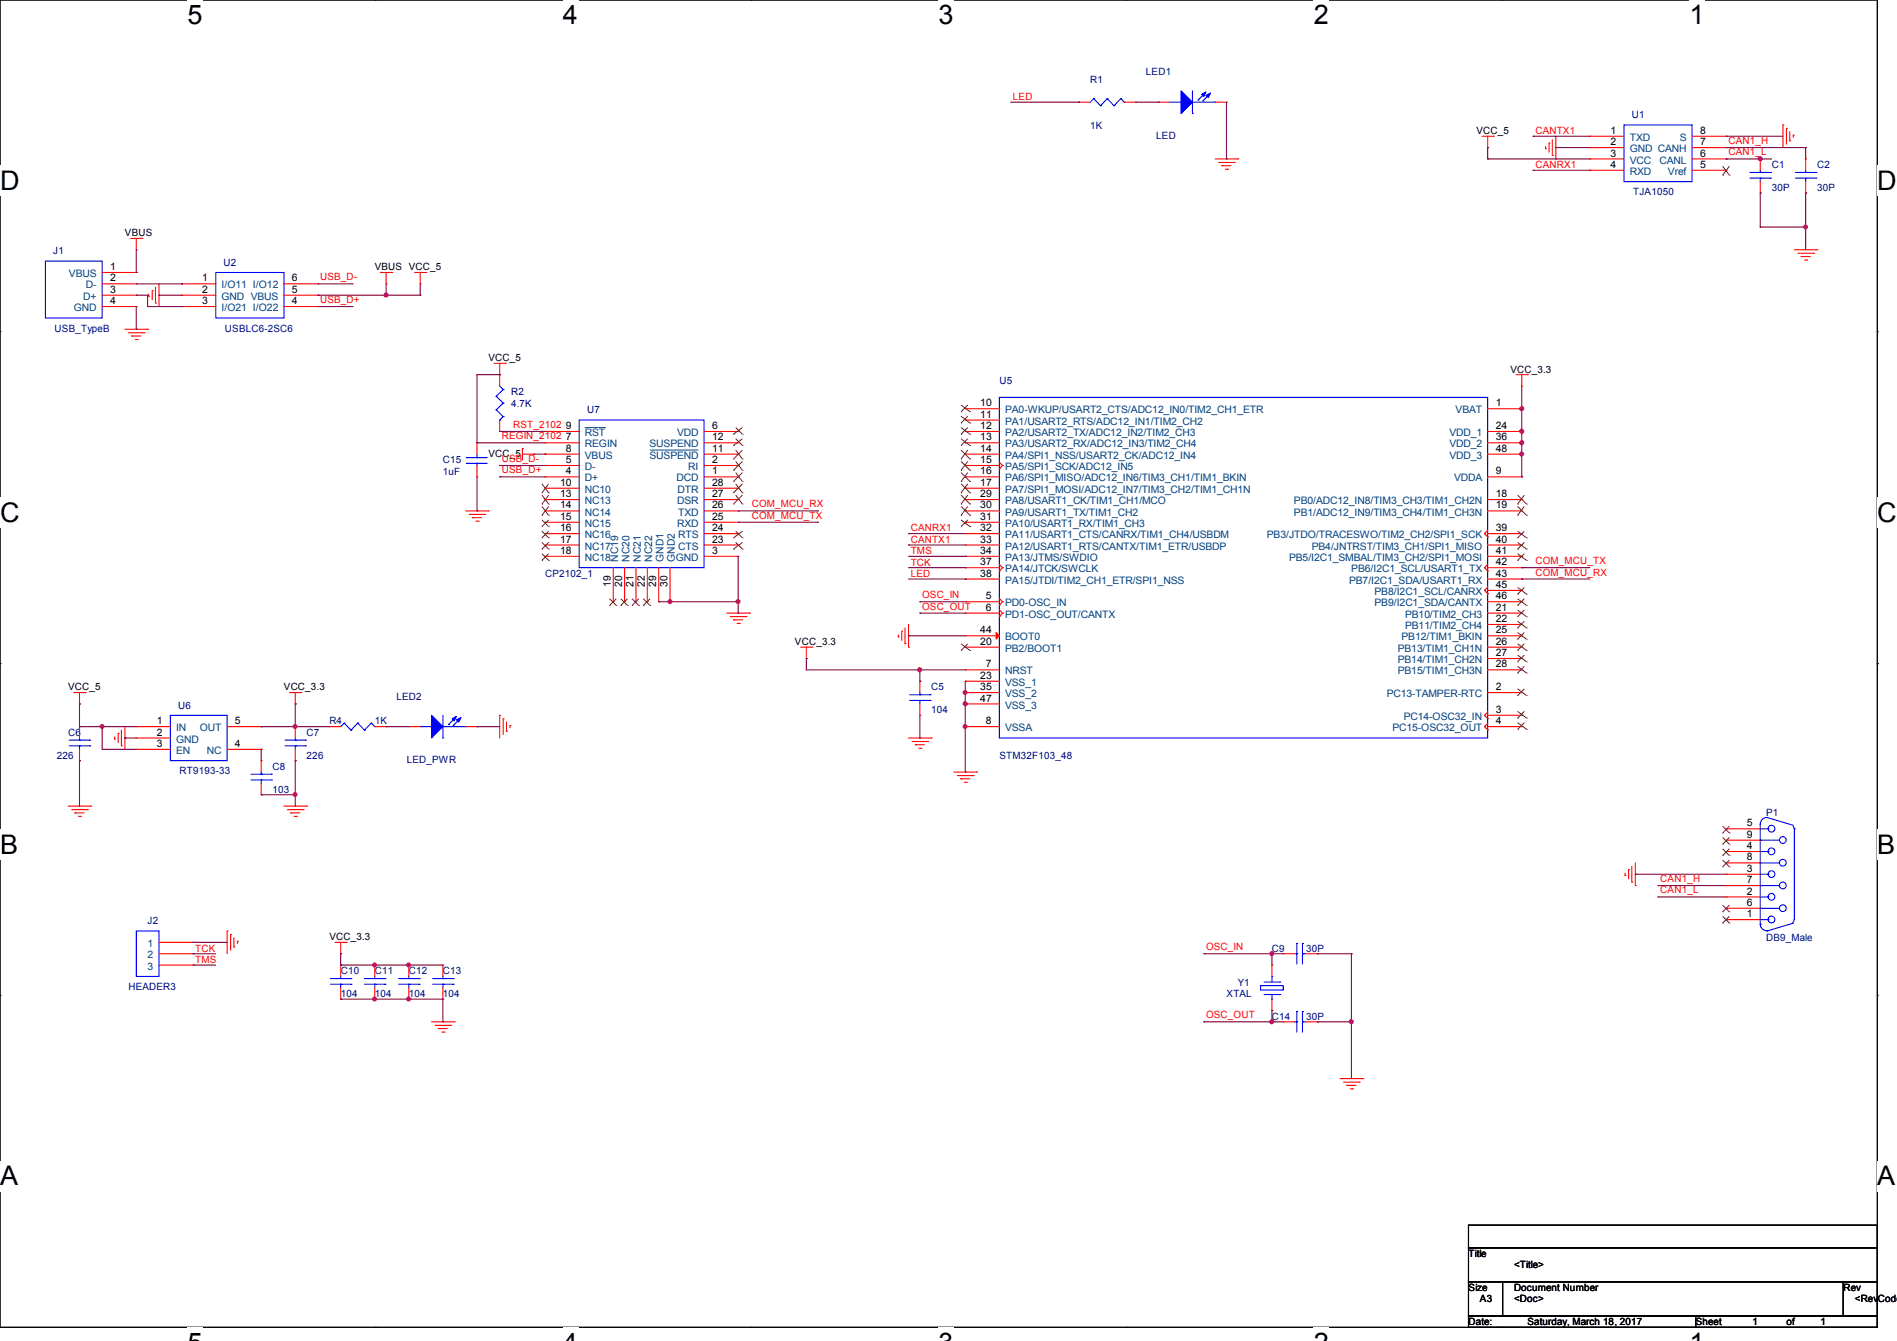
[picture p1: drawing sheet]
<svg xmlns="http://www.w3.org/2000/svg" width="297mm" height="210mm" viewBox="0 0 297 210" stroke-linecap="round" stroke-linejoin="round" font-family="sans-serif">
<path d="M0 0h293.9v207.9h-293.9z" fill="none" stroke="#000" stroke-width=".17"/>
<g fill="#fff">
<path d="M29.4 0h2.3v4.7h-2.3z"/>
<path d="M29.4 207.9h2.3v2.1h-2.3z"/>
</g>
<path d="M58.8 0h.1M58.8 207.9h.1" fill="none" stroke="#000" stroke-width=".17"/>
<g fill="#fff">
<path d="M88.1 0h2.4v4.7h-2.4z"/>
<path d="M88.1 207.9h2.4v2.1h-2.4z"/>
</g>
<path d="M117.6 0h.1M117.6 207.9h.1" fill="none" stroke="#000" stroke-width=".17"/>
<g fill="#fff">
<path d="M146.9 0h2.4v4.7h-2.4z"/>
<path d="M146.9 207.9h2.4v2.1h-2.4z"/>
</g>
<path d="M176.3 0h.1M176.3 207.9h.1" fill="none" stroke="#000" stroke-width=".17"/>
<g fill="#fff">
<path d="M205.7 0h2.4v4.7h-2.4z"/>
<path d="M205.7 207.9h2.4v2.1h-2.4z"/>
</g>
<path d="M235.1 0h.1M235.1 207.9h.1" fill="none" stroke="#000" stroke-width=".17"/>
<g fill="#fff">
<path d="M264.5 0h2.4v4.7h-2.4z"/>
<path d="M264.5 207.9h2.4v2.1h-2.4z"/>
<path d="M0 26h3v4.7h-3z"/>
<path d="M293.9 26h3.1v4.7h-3.1z"/>
<path d="M0 77.9h3v4.7h-3z"/>
<path d="M293.9 77.9h3.1v4.7h-3.1z"/>
</g>
<path d="M0 51.9h.1M293.9 51.9h.1" fill="none" stroke="#000" stroke-width=".17"/>
<g fill="#fff">
<path d="M0 129.9h2.8v4.7h-2.8z"/>
<path d="M293.9 129.9h2.9v4.7h-2.9z"/>
</g>
<path d="M0 103.9h.1M293.9 103.9h.1" fill="none" stroke="#000" stroke-width=".17"/>
<g fill="#fff">
<path d="M-.1 181.8h2.9v4.8h-2.9z"/>
<path d="M293.8 181.8h3v4.8h-3z"/>
</g>
<path d="M0 155.9h.1M293.9 155.9h.1M229.9 191.9h64v3.5h-64zM229.9 195.4h64v5.3h-64zM229.9 200.7h5.3v5.4h-5.3zM229.9 206.1h35.6v1.8h-35.6zM235.2 200.7h53.4v5.4h-53.4zM265.5 206.1h28.4v1.8h-28.4zM288.6 200.7h5.3v5.4h-5.3z" fill="none" stroke="#000" stroke-width=".17"/>
<g fill="none" stroke="#f00" stroke-width=".17">
<path d="M168.9 16h.1M168.9 16h1.8M176 16h1.8M177.8 16h.1M181.4 16h.1M181.4 16h1.7M190.2 16h1.8M192 16h.1M279.1 19.6h.1M279.1 19.6v3.5M20.4 37.3h1.8M21.3 39.1h.1"/>
<path d="M21.3 37.3v1.8M22.2 37.3h.1M190.2 24.9h3.6M190.8 25.4h2.5M191.3 26h.1M191.3 26h1.4M191.9 26.5h.3M192.2 26.5h.1M193.3 25.4h.1M193.8 24.9h.1M232 21.3h1.8M232.9 23.1h.1"/>
<path d="M232.9 21.3v1.8M233.8 21.3h.1M242 23.3h.1M242 22.9v.4M242.5 22.4h.1M242.5 22.4v1.4M243 24.3h.1M243 21.9v2.4M243.6 24.9h.1M243.6 21.3v3.6M248.9 21.3h.1M248.9 23.1h.1"/>
<path d="M248.9 24.9h.1M248.9 26.7h.1M248.9 21.3h5.4M248.9 24.9h5.4M248.9 23.1h5.4M248.9 26.7h5.4M264.9 21.3h5.4M264.9 24.9h5.4M264.9 23.1h5.4M264.9 26.7h5.4M270.3 26.7h.1M270.3 24.9h.1"/>
<path d="M270.3 23.1h.1M270.3 21.3h.1M275.6 24.9h.1M275.6 30.2h.1M275.6 24.9v1.8M275.6 28.4v1.8M279.7 20.1h.1M279.7 20.1v2.5M280.2 22.1h.1M280.2 20.6v1.5M280.8 21.2h.1M280.8 21.2v.3"/>
<path d="M280.9 39.1h3.6M281.5 39.7h2.4M282.7 24.9h.1M282.7 30.2h.1M282.7 24.9v1.8M282.7 28.4v1.8M283.9 39.7h.1M284.5 39.1h.1M16 42.7h5.3M16 44.4h5.3M16 46.2h5.3M16 48h5.3"/>
<path d="M19.6 51.6h3.5M20.1 52.1h2.5M20.6 52.6h.1M20.6 52.6h1.5M21.2 53.2h.3M21.3 42.7h.1M21.3 44.4h.1M21.3 46.2h.1M21.3 48h.1M21.5 53.2h.1M22.6 52.1h.1M23.1 51.6h.1"/>
<path d="M23.3 46.4h.1M23.3 46.1v.3M23.8 45.5h.1M23.8 45.5v1.4M24.3 47.5h.1M24.3 45v2.5M24.9 48h.1M24.9 44.4v3.6M28.4 44.4h.1M28.4 46.2h.1M28.4 48h.1M28.4 44.4h5.4"/>
<path d="M28.4 46.2h5.4M28.4 48h5.4M44.4 44.4h5.4M44.4 46.2h5.4M44.4 48h5.4M49.8 48h.1M49.8 46.2h.1M49.8 44.4h.1M59.6 42.7h1.7M60.5 44.4h.1M60.5 42.7v1.7M61.3 42.7h.1"/>
<path d="M64.9 42.7h1.8M65.8 44.4h.1M65.8 42.7v1.7M66.7 42.7h.1M77.3 56.9h1.8M78.2 58.7h.1M78.2 56.9v3.6M79.1 56.9h.1M237.4 58.7h1.7M238.3 58.7v1.8M239.1 58.7h.1M282 40.2h.1"/>
<path d="M282 40.2h1.4M282.5 40.7h.4M282.9 40.7h.1M74.7 74.7h.1M74.7 69.3h.1M74.7 69.3v1.8M74.7 72.9v1.8M78.2 67.6h.1M78.2 65.8v1.8M81.8 70.2h.1M81.8 71.1h1.8M81.8 70.2v1.8"/>
<path d="M83.6 71.1h.1M85.3 74.7h.1M85.3 72.9h.1M85.3 69.3h.1M85.3 71.1h.1M85.3 67.6h.1M85.3 76.5h.1M85.3 78.2h.1M85.3 71.1h5.4M85.3 67.6h5.4M85.3 69.3h5.4M85.3 72.9h5.4"/>
<path d="M85.3 74.7h5.4M85.3 76.5h5.4M85.3 78.2h5.4M110.2 71.1h5.4M110.2 67.6h5.4M110.2 69.3h5.4M110.2 72.9h5.4M110.2 74.7h5.4M110.2 76.5h5.4M110.2 78.2h5.4M115.6 74.7h.1M115.6 72.9h.1"/>
<path d="M115.6 67.6h.1M115.6 71.1h.1M115.6 69.3h.1M115.6 78.2h.1M115.6 76.5h.1M151.1 64h.1M151.1 65.8h.1M151.1 67.6h.1M151.1 69.3h.1M151.1 71.1h.1M151.1 72.9h.1M151.1 74.7h.1"/>
<path d="M151.1 76.5h.1M151.1 78.2h.1M151.1 71.1h5.4M151.1 64h5.4M151.1 65.8h5.4M151.1 67.6h5.4M151.1 69.3h5.4M151.1 72.9h5.4M151.1 74.7h5.4M151.1 76.5h5.4M151.1 78.2h5.4M156.5 73.4h.1"/>
<path d="M156.5 72.4l.5 .5M157 72.9h.1M157 72.9l-.5 .5M232.9 71.1h5.4M232.9 64h5.4M232.9 67.6h5.4M232.9 69.3h5.4M232.9 74.7h5.4M232.9 78.2h5.4M238.3 60.5h.1M238.3 78.2h.1M238.3 64h.1"/>
<path d="M238.3 67.6h.1M238.3 69.3h.1M238.3 71.1h.1M238.3 74.7h.1M72.9 80h3.6M73.4 80.6h2.5M74 81.1h.1M74 81.1h1.4M74.5 81.6h.3M74.8 81.6h.1M75.9 80.6h.1M76.5 80h.1"/>
<path d="M85.3 80h.1M85.3 81.8h.1M85.3 83.6h.1M85.3 85.3h.1M85.3 87.1h.1M85.3 80h5.4M85.3 81.8h5.4M85.3 83.6h5.4M85.3 85.3h5.4M85.3 87.1h5.4M96 94.2h.1M96 88.9v5.3"/>
<path d="M97.8 94.2h.1M97.8 88.9v5.3M99.6 94.2h.1M99.6 88.9v5.3M101.3 94.2h.1M101.3 88.9v5.3M103.1 94.2h.1M103.1 88.9v5.3M104.9 94.2h.1M104.9 88.9v5.3M110.2 80h5.4M110.2 81.8h5.4"/>
<path d="M110.2 83.6h5.4M110.2 85.3h5.4M110.2 87.1h5.4M113.8 96h3.5M114.3 96.6h2.5M114.9 97.1h.1M114.9 97.1h1.4M115.4 97.6h.3M115.6 87.1h.1M115.6 85.3h.1M115.6 83.6h.1M115.6 81.8h.1"/>
<path d="M115.6 80h.1M115.7 97.6h.1M116.8 96.6h.1M117.3 96h.1M140.6 99.7h.1M140.6 99.4v.3M141.2 98.8h.1M141.2 98.8v1.5M141.7 98.3v2.5M142.2 97.8v3.5M151.1 99.6h.1M151.1 81.8h.1"/>
<path d="M151.1 83.6h.1M151.1 85.3h.1M151.1 87.1h.1M151.1 88.9h.1M151.1 90.7h.1M151.1 80h.1M151.1 94.2h.1M151.1 96h.1M151.1 80h5.4M151.1 96h5.4M151.1 99.6h5.4M151.1 81.8h5.4"/>
<path d="M151.1 83.6h5.4M151.1 85.3h5.4M151.1 87.1h5.4M151.1 88.9h5.4M151.1 90.7h5.4M151.1 94.2h5.4M156.5 89.4h.1M156.5 94.7h.1M156.5 96.5h.1M156.5 88.4l.5 .5M156.5 93.7l.5 .5M156.5 95.5l.5 .5"/>
<path d="M157 88.9h.1M157 94.2h.1M157 96h.1M157 88.9l-.5 .5M157 94.2l-.5 .5M157 96l-.5 .5M232.4 83.6h.1M232.4 88.9h.1M232.4 92.5h.1M232.4 83.6l.5 .5M232.4 88.9l.5 .5M232.4 92.5l.5 .5"/>
<path d="M232.9 84.1h.1M232.9 89.4h.1M232.9 93h.1M232.9 80h5.4M232.9 96h5.4M232.9 99.6h5.4M232.9 83.6h5.4M232.9 85.3h5.4M232.9 87.1h5.4M232.9 88.9h5.4M232.9 90.7h5.4M232.9 97.8h5.4"/>
<path d="M232.9 83.1l-.5 .5M232.9 88.4l-.5 .5M232.9 91.9l-.5 .6M232.9 92.5h5.4M232.9 94.2h5.4M238.3 80h.1M238.3 96h.1M238.3 97.8h.1M238.3 99.6h.1M238.3 83.6h.1M238.3 85.3h.1M238.3 87.1h.1"/>
<path d="M238.3 88.9h.1M238.3 90.7h.1M238.3 92.5h.1M238.3 94.2h.1M11.6 108.5h1.7M12.4 110.2h.1M12.4 113.8h.1M12.4 119.1h.1M12.4 108.5v1.7M12.4 113.8v1.8M12.4 117.3v1.8M13.3 108.5h.1"/>
<path d="M17.9 115.7h.1M17.9 115.4v.3M18.5 114.9h.1M18.5 114.9v1.4M19 116.8h.1M19 114.3v2.5M19.6 117.3h.1M19.6 113.8v3.5M21.3 113.8h.1M21.3 115.6h.1M21.3 117.3h.1M21.3 115.6h5.4"/>
<path d="M21.3 113.8h5.4M21.3 117.3h5.4M35.6 113.8h5.3M35.6 117.3h5.3M40.9 117.3h.1M40.9 113.8h.1M40.9 119.1h.1M40.9 119.1v1.8M45.3 108.5h1.8M46.2 110.2h.1M46.2 113.8h.1M46.2 119.1h.1"/>
<path d="M46.2 108.5v1.7M46.2 113.8v1.8M46.2 117.3v1.8M47.1 108.5h.1M51.6 113.8h.1M51.6 113.8h1.7M58.7 113.8h1.8M60.5 113.8h.1M64 113.8h.1M64 113.8h1.8M72.9 113.8h1.8M74.7 113.8h.1"/>
<path d="M78.2 112h.1M78.2 112v3.6M78.8 112.6h.1M78.8 112.6v2.4M79.3 114.5h.1M79.3 113.1v1.4M79.8 113.6h.1M79.8 113.6v.4M125.3 101.3h1.8M126.2 103.1h.1M126.2 101.3v1.8M127.1 101.3h.1"/>
<path d="M141.7 100.8h.1M142.2 101.3h.1M142.2 115.6h3.6M142.8 116.1h2.4M143.3 116.6h.1M143.3 116.6h1.4M143.8 117.2h.4M144 106.7h.1M144 112h.1M144 106.7v1.8M144 110.2v1.8M144.2 117.2h.1"/>
<path d="M145.2 116.1h.1M145.8 115.6h.1M151.1 104.9h.1M151.1 106.7h.1M151.1 108.5h.1M151.1 110.2h.1M151.1 113.8h.1M151.1 101.3h.1M151.1 108.5h5.4M151.1 101.3h5.4M151.1 113.8h5.4M151.1 104.9h5.4"/>
<path d="M151.1 106.7h5.4M151.1 110.2h5.4M232.4 112h.1M232.4 113.8h.1M232.4 112l.5 .5M232.4 113.8l.5 .5M232.9 112.5h.1M232.9 114.3h.1M232.9 108.5h5.4M232.9 101.3h5.4M232.9 113.8h5.4M232.9 104.9h5.4"/>
<path d="M232.9 103.1h5.4M232.9 111.5l-.5 .5M232.9 112h5.4M232.9 113.3l-.5 .5M238.3 101.3h.1M238.3 103.1h.1M238.3 104.9h.1M238.3 108.5h.1M238.3 112h.1M238.3 113.8h.1M10.7 126.2h3.5M11.2 126.8h2.5"/>
<path d="M11.7 127.3h.1M11.7 127.3h1.5M12.3 127.8h.3M12.6 127.8h.1M13.7 126.8h.1M14.2 126.2h.1M40.9 124.5h.1M40.9 122.7v1.8M44.4 126.2h3.6M45 126.8h2.5M45.5 127.3h.1M45.5 127.3h1.4"/>
<path d="M46.1 127.8h.3M46.4 127.8h.1M47.5 126.8h.1M48 126.2h.1M149.4 120.9h3.5M149.9 121.5h2.5M150.4 122h.1M150.4 122h1.4M151 122.5h.3M151.3 122.5h.1M152.4 121.5h.1M152.9 120.9h.1"/>
<path d="M254.4 137.1h.1M254.4 136.7v.4M255 136.2h.1M255 136.2v1.4M255.5 138.1h.1M255.5 135.7v2.4M256 138.7h.1M256 135.1v3.6M270.3 129.8h.1M270.3 131.6h.1M270.3 133.3h.1M270.3 135.1h.1"/>
<path d="M270.3 136.9h.1M270.3 138.7h.1M270.3 129.8h5.3M270.3 131.6h5.3M270.3 133.3h5.3M270.3 135.1h5.3M270.3 136.9h5.3M270.3 138.7h5.3M24.9 147.6h5.3M24.9 149.4h5.3M24.9 151.1h5.3M30.2 147.6h.1"/>
<path d="M30.2 149.4h.1M30.2 151.1h.1M35.6 145.8h.1M35.6 145.8v3.6M36.1 146.3h.1M36.1 146.3v2.5M36.6 148.3h.1M36.6 146.9v1.4M37.2 147.4h.1M37.2 147.4v.3M52.5 147.6h1.7M53.3 149.4h.1"/>
<path d="M53.3 151.1h.1M53.3 156.5h.1M53.3 147.6v1.8M53.3 151.1v1.8M53.3 154.7v1.8M54.2 147.6h.1M58.7 151.1h.1M58.7 156.5h.1M58.7 151.1v1.8M58.7 154.7v1.8M64 151.1h.1M64 156.5h.1"/>
<path d="M64 151.1v1.8M64 154.7v1.8M69.3 151.1h.1M69.3 156.5h.1M69.3 151.1v1.8M69.3 154.7v1.8M199.1 158.2h.1M199.1 151.1h.1M199.1 151.1v1.8M199.1 156.5v1.7M200.9 149.4h.1M200.9 149.4h1.8"/>
<path d="M204.5 149.4h1.7M206.2 149.4h.1M270.3 140.5h.1M270.3 142.2h.1M270.3 144h.1M270.3 140.5h5.3M270.3 142.2h5.3M270.3 144h5.3M67.6 160h3.5M68.1 160.6h2.5M68.6 161.1h.1M68.6 161.1h1.5"/>
<path d="M69.2 161.6h.3M69.5 161.6h.1M70.6 160.6h.1M71.1 160h.1M200.9 160h.1M200.9 160h1.8M204.5 160h1.7M206.2 160h.1M209.8 168.9h3.6M210.4 169.5h2.4M210.9 170h.1M210.9 170h1.4"/>
<path d="M211.4 170.5h.4M211.8 170.5h.1M212.8 169.5h.1M213.4 168.9h.1"/>
</g>
<g fill="none" stroke="#00f" stroke-width=".17">
<path d="M171.2 15.5h.1M171.2 15.5l-.5 .5M171.2 15.5l1.1 1.1M172.3 16.6h.1M173.4 15.5h.1M173.4 15.5l-1.1 1.1M173.4 15.5l1 1.1M174.4 16.6h.1M175.5 15.5h.1M175.5 15.5l-1.1 1.1M175.5 15.5l.5 .5M176 16h.1"/>
<path d="M183.1 16h1.8M184.9 16h.1M186.7 17.8h.1M186.7 14.2v3.6M186.7 16h3.5M187.6 15.7h.1M188.3 15.8h.1M188.3 14.9l-.7 .8M189 15.1l-.7 .7M190.2 16h.1M254.3 19.6h10.6v8.8h-10.6zM274 27.9h3.2"/>
<path d="M274 27h3.2M275.6 27h.1M275.6 27.9h.1M275.6 26.7v.3M275.6 27.9v.5M277.2 27.9h.1M277.2 27h.1M281.1 27.9h3.2M281.1 27h3.2M282.7 27h.1M282.7 27.9h.1M282.7 26.7v.3"/>
<path d="M282.7 27.9v.5M284.3 27.9h.1M284.3 27h.1M7.1 40.9h8.9v8.9h-8.9zM33.8 42.7h10.6v7.1h-10.6zM73.1 71.7h.1M73.1 72.6h.1M73.1 71.7h3.2M73.1 72.6h3.2M74.7 72.6h.1M74.7 71.7h.1M74.7 71.1v.6"/>
<path d="M74.7 72.6v.3M77.7 62.1h.1M77.7 64.2h.1M77.7 62.1l1.1 1M77.7 64.2l1.1 1M78.2 65.8h.1M78.2 60.5l.6 .5M78.8 61h.1M78.8 63.1h.1M78.8 65.2h.1M78.8 61l-1.1 1.1M78.8 63.1l-1.1 1.1"/>
<path d="M78.8 65.2l-.6 .6M90.7 65.8h19.5v23.1h-19.5zM156.5 62.2h76.4v53.4h-76.4zM10.8 116.8h3.3M10.8 115.9h3.3M12.4 115.9h.1M12.4 116.8h.1M12.4 115.6v.3M12.4 116.8v.5M14.1 116.8h.1M14.1 115.9h.1M26.7 112h8.9v7.1h-8.9z"/>
<path d="M44.6 116.8h3.2M44.6 115.9h3.2M46.2 115.9h.1M46.2 116.8h.1M46.2 115.6v.3M46.2 116.8v.5M47.8 116.8h.1M47.8 115.9h.1M53.9 113.2h.1M53.9 113.2l-.6 .6M53.9 113.2l1 1.1M54.9 114.3h.1"/>
<path d="M56 113.2h.1M56 113.2l-1.1 1.1M56 113.2l1.1 1.1M57.1 114.3h.1M58.1 113.2h.1M58.1 113.2l-1 1.1M58.1 113.2l.6 .6M58.7 113.8h.1M65.8 113.8h1.8M67.6 113.8h.1M69.3 115.6h.1M69.3 112v3.6"/>
<path d="M69.3 113.8h3.6M70.2 113.5h.1M71 113.6h.1M71 112.7l-.8 .8M71.7 112.9l-.7 .7M72.9 113.8h.1M142.4 109.7h3.2M142.4 108.8h3.2M144 108.8h.1M144 109.7h.1M144 108.5v.3M144 109.7v.5"/>
<path d="M145.6 109.7h.1M145.6 108.8h.1M39.3 122.1h3.2M39.3 121.2h3.2M40.9 121.2h.1M40.9 122.1h.1M40.9 120.9v.3M40.9 122.1v.6M42.5 122.1h.1M42.5 121.2h.1M275.6 131.6h.1M275.6 135.1h.1"/>
<path d="M275.6 138.7h.1M275.6 129.8h1.2M275.6 131.6h3M275.6 133.3h1.2M275.6 135.1h3M275.6 136.9h1.2M275.6 138.7h3M276.6 128h.1M276.6 128a1.04 1.04 0 0 0-1 1.1v15.6M276.6 128l4.2 1.2M276.8 129.8h.1M276.8 133.3h.1"/>
<path d="M276.8 136.9h.1M280.7 129.3l.2 .5M280.9 129.8h.1M280.9 129.8v14.2M21.3 145.8h3.6v7.1h-3.6zM51.7 154.1h3.2M51.7 153.2h3.2M53.3 153.2h.1M53.3 154.1h.1M53.3 152.9v.3M53.3 154.1v.6M54.9 154.1h.1"/>
<path d="M54.9 153.2h.1M57.1 154.1h3.2M57.1 153.2h3.2M58.7 153.2h.1M58.7 154.1h.1M58.7 152.9v.3M58.7 154.1v.6M60.3 154.1h.1M60.3 153.2h.1M62.4 154.1h3.2M62.4 153.2h3.2M64 153.2h.1"/>
<path d="M64 154.1h.1M64 152.9v.3M64 154.1v.6M65.6 154.1h.1M65.6 153.2h.1M67.7 154.1h3.3M67.7 153.2h3.3M69.3 153.2h.1M69.3 154.1h.1M69.3 152.9v.3M69.3 154.1v.6M71 154.1h.1"/>
<path d="M71 153.2h.1M197.4 154.3h3.5v.7h-3.5zM197.9 155.7h2.5M197.9 153.8h2.5M199.1 156.5h.1M199.1 152.9h.1M199.1 152.9v.9M199.1 155.7v.8M200.4 155.7h.1M200.4 153.8h.1M202.7 149.4h.3M203 149.4h.1"/>
<path d="M203 147.7h.1M203 158.4h.1M203 147.7v3.3M203 158.4v3.2M203.9 147.7h.1M203.9 149.4h.1M203.9 158.4h.1M203.9 149.4h.6M203.9 147.7v3.3M203.9 158.4v3.2M275.6 142.2h.1M275.6 144.7h.1"/>
<path d="M275.6 144.7a1.04 1.04 0 0 0 1 1.1M275.6 140.5h1.2M275.6 142.2h3M275.6 144h1.2M276.6 145.8h.1M276.8 140.5h.1M276.8 144h.1M280.8 144.6l-4.2 1.2M280.9 144l-.2 .5M202.7 160h.3M203 160h.1M203.9 160h.1"/>
<path d="M203.9 160h.6"/>
<circle cx="277.3" cy="133.3" r=".53"/>
<circle cx="277.3" cy="129.8" r=".53"/>
<circle cx="277.3" cy="136.9" r=".53"/>
<circle cx="279.1" cy="138.7" r=".53"/>
<circle cx="279.1" cy="131.6" r=".53"/>
<circle cx="279.1" cy="135.1" r=".53"/>
<circle cx="277.3" cy="144" r=".53"/>
<circle cx="277.3" cy="140.4" r=".53"/>
<circle cx="279.1" cy="142.2" r=".53"/>
</g>
<g fill="none" stroke="#804000" stroke-width=".16">
<path d="M269.7 27.4h.1M269.7 26l1.1 1.4M270.8 27.4h.1M270.8 26l-1.1 1.4M84.8 77.2h.1M84.8 78.9h.1M84.8 75.8l1.1 1.4M84.8 77.5l1.1 1.4M84.8 79.3l1.1 1.4M85.9 77.2h.1M85.9 78.9h.1M85.9 75.8l-1.1 1.4"/>
<path d="M85.9 77.5l-1.1 1.4M85.9 79.3l-1.1 1.4M114.8 75.4h.1M114.8 73.7h.1M114.8 68h.1M114.8 71.9h.1M114.8 69.8h.1M114.8 78.9h.1M114.8 77.2h.1M115.2 74l1 1.4M115.2 72.2l1 1.5M115.2 66.9l1 1.1"/>
<path d="M115.2 70.5l1 1.4M115.2 68.7l1 1.1M115.2 77.5l1 1.4M115.2 75.8l1 1.4M116.2 75.4h.1M116.2 73.7h.1M116.2 68h.1M116.2 71.9h.1M116.2 69.8h.1M116.2 78.9h.1M116.2 77.2h.1M116.2 74l-1.4 1.4"/>
<path d="M116.2 72.2l-1.4 1.5M116.2 66.9l-1.4 1.1M116.2 70.5l-1.4 1.4M116.2 68.7l-1.4 1.1M116.2 75.8l-1.4 1.4M116.2 77.5l-1.4 1.4M150.5 64.5h.1M150.5 66.2h.1M150.5 68h.1M150.5 69.8h.1M150.5 71.9h.1M150.5 73.7h.1"/>
<path d="M150.5 75.4h.1M150.5 77.2h.1M150.5 78.9h.1M150.5 63.4l1.4 1.1M150.5 65.2l1.4 1M150.5 66.9l1.4 1.1M150.5 68.7l1.4 1.1M150.5 70.5l1.4 1.4M150.5 72.2l1.4 1.5M150.5 74l1.4 1.4M150.5 75.8l1.4 1.4M150.5 77.5l1.4 1.4"/>
<path d="M150.5 79.3l1.4 1.4M151.5 63.4l-1 1.1M151.5 65.2l-1 1M151.5 66.9l-1 1.1M151.5 68.7l-1 1.1M151.5 70.5l-1 1.4M151.5 72.2l-1 1.5M151.5 74l-1 1.4M151.5 75.8l-1 1.4M151.5 77.5l-1 1.4M151.5 79.3l-1 1.4M151.9 64.5h.1"/>
<path d="M151.9 66.2h.1M151.9 68h.1M151.9 69.8h.1M151.9 71.9h.1M151.9 73.7h.1M151.9 75.4h.1M151.9 77.2h.1M151.9 78.9h.1M237.6 78.9h.1M237.6 77.5l1.4 1.4M237.6 79.3l1.4 1.4M238.7 77.5l-1.1 1.4"/>
<path d="M238.7 79.3l-1.1 1.4M239 78.9h.1M84.8 80.7h.1M84.8 82.5h.1M84.8 84.2h.1M84.8 86h.1M84.8 87.8h.1M84.8 81.4l1.1 1.1M84.8 83.2l1.1 1M84.8 84.9l1.1 1.1M84.8 86.7l1.1 1.1M85.9 80.7h.1"/>
<path d="M85.9 82.5h.1M85.9 84.2h.1M85.9 86h.1M85.9 87.8h.1M85.9 81.4l-1.1 1.1M85.9 83.2l-1.1 1M85.9 84.9l-1.1 1.1M85.9 86.7l-1.1 1.1M95.4 94.8h.1M95.4 93.8l1.1 1M96.5 94.8h.1M96.5 93.8l-1.1 1"/>
<path d="M97.2 94.8h.1M97.2 93.8l1 1M98.2 94.8h.1M98.2 93.8l-1 1M99 94.8h.1M99 93.8l1 1M100 94.8h.1M100 93.8l-1 1M100.7 94.8h.1M100.7 93.8l1.1 1M101.8 94.8h.1M101.8 93.8l-1.1 1"/>
<path d="M114.8 86h.1M114.8 84.2h.1M115.2 84.9l1 1.1M115.2 83.2l1 1M116.2 86h.1M116.2 84.2h.1M116.2 84.9l-1.4 1.1M116.2 83.2l-1.4 1M150.5 82.5h.1M150.5 80.7h.1M150.5 81.4l1.4 1.1M151.5 81.4l-1 1.1"/>
<path d="M151.9 82.5h.1M151.9 80.7h.1M237.6 80.7h.1M237.6 96.6h.1M237.6 98.3h.1M237.6 84.2h.1M237.6 86h.1M237.6 87.8h.1M237.6 93.1h.1M237.6 94.8h.1M237.6 95.5l1.4 1.1M237.6 97.3l1.4 1"/>
<path d="M237.6 99.1l1.4 1M237.6 83.2l1.4 1M237.6 84.9l1.4 1.1M237.6 86.7l1.4 1.1M237.6 92l1.4 1.1M237.6 93.8l1.4 1M238.7 95.5l-1.1 1.1M238.7 97.3l-1.1 1M238.7 99.1l-1.1 1M238.7 83.2l-1.1 1M238.7 84.9l-1.1 1.1M238.7 86.7l-1.1 1.1"/>
<path d="M238.7 92l-1.1 1.1M238.7 93.8l-1.1 1M239 80.7h.1M239 96.6h.1M239 98.3h.1M239 84.2h.1M239 86h.1M239 87.8h.1M239 93.1h.1M239 94.8h.1M150.5 101.9h.1M150.5 100.8l1.4 1.1"/>
<path d="M151.5 100.8l-1 1.1M151.9 101.9h.1M237.6 100.1h.1M237.6 101.9h.1M237.6 103.6h.1M237.6 105.4h.1M237.6 108.9h.1M237.6 112.5h.1M237.6 114.2h.1M237.6 100.8l1.4 1.1M237.6 102.6l1.4 1M237.6 104.3l1.4 1.1"/>
<path d="M237.6 107.9l1.4 1M237.6 111.4l1.4 1.1M237.6 113.2l1.4 1M238.7 100.8l-1.1 1.1M238.7 102.6l-1.1 1M238.7 104.3l-1.1 1.1M238.7 107.9l-1.1 1M238.7 111.4l-1.1 1.1M238.7 113.2l-1.1 1M239 100.1h.1M239 101.9h.1M239 103.6h.1"/>
<path d="M239 105.4h.1M239 108.9h.1M239 112.5h.1M239 114.2h.1M269.7 130.4h.1M269.7 132.2h.1M269.7 134h.1M269.7 135.7h.1M269.7 129.4l1.1 1M269.7 131.2l1.1 1M269.7 132.9l1.1 1.1M269.7 134.7l1.1 1"/>
<path d="M270.8 130.4h.1M270.8 132.2h.1M270.8 134h.1M270.8 135.7h.1M270.8 129.4l-1.1 1M270.8 131.2l-1.1 1M270.8 132.9l-1.1 1.1M270.8 134.7l-1.1 1M269.7 142.8h.1M269.7 144.6h.1M269.7 141.7l1.1 1.1M269.7 143.5l1.1 1.1"/>
<path d="M270.8 142.8h.1M270.8 144.6h.1M270.8 141.7l-1.1 1.1M270.8 143.5l-1.1 1.1"/>
</g>
<g fill="#00f" stroke="#00f" stroke-width=".17">
<path d="M71.5 112.7l.7-.3-.4 .7z" fill-rule="evenodd"/>
<path d="M70.8 112.6l.7-.4-.4 .7z" fill-rule="evenodd"/>
<path d="M67.6 112l1.7 1.8-1.7 1.8z" fill-rule="evenodd"/>
<path d="M188.8 14.9l.7-.3-.3 .7z" fill-rule="evenodd"/>
<path d="M188.1 14.8l.7-.4-.3 .7z" fill-rule="evenodd"/>
<path d="M184.9 14.2l1.8 1.8-1.8 1.8z" fill-rule="evenodd"/>
</g>
<path d="M156 99.1l.5 .5-.5 .5z" fill="#f00" stroke="#f00" stroke-width=".17"/>
<path d="M91.5 66.9h3.2M94.7 66.9h.1M101.8 70.5h7.4M109.2 70.5h.1" fill="none" stroke="#004080" stroke-width=".16"/>
<g fill="none" stroke="#800040" stroke-width=".17">
<path d="M158.2 16h10.7M168.9 16h.1M177.8 16h3.6M181.4 16h.1M192 16v8.9M21.3 39.1v3.6M192 24.9h.1M232.9 24.9h.1M232.9 23.1h.1M232.9 24.9h16M232.9 23.1v1.8M240 21.3h.1"/>
<path d="M240 26.7h.1M240 21.3h8.9M240 26.7h8.9M243.6 23.1h.1M243.6 23.1h5.3M270.3 23.1h.1M270.3 24.9h.1M270.3 21.3h.1M270.3 21.3h8.8M270.3 23.1h12.4M270.3 24.9h7.1M275.6 30.2h.1"/>
<path d="M275.6 35.6h.1M275.6 24.9h.1M275.6 30.2v5.4M275.6 35.6h7.1M282.7 23.1h.1M282.7 30.2h.1M282.7 35.6h.1M282.7 23.1v1.8M282.7 30.2v8.9M21.3 51.6h.1M21.3 42.7h.1M21.3 46.2h1.8"/>
<path d="M21.3 44.4h7.1M21.3 48v3.6M23.1 46.2h.1M23.1 48h.1M23.1 46.2v1.8M23.1 48h5.3M24.9 46.2h.1M24.9 46.2h3.5M28.4 44.4h.1M28.4 48h.1M49.8 46.2h.1M49.8 46.2h16"/>
<path d="M49.8 44.4h5.3M49.8 48h5.3M55.1 44.4h.1M55.1 48h.1M60.5 46.2h.1M60.5 44.4v1.8M65.8 46.2h.1M65.8 44.4v1.8M74.7 58.7h.1M74.7 58.7v10.6M74.7 58.7h3.5M78.2 58.7h.1"/>
<path d="M74.7 69.3h.1M74.7 69.3h10.6M74.7 74.7v5.3M78.2 74.7h.1M78.2 72.9h.1M78.2 67.6h.1M78.2 74.7h7.1M78.2 72.9h7.1M78.2 67.6h7.1M83.6 71.1h1.7M85.3 71.1h.1M238.3 64h.1"/>
<path d="M238.3 67.6h.1M238.3 69.3h.1M238.3 71.1h.1M238.3 74.7h.1M238.3 60.5v14.2M74.7 80h.1M103.1 94.2h12.5M104.9 94.2h.1M115.6 94.2h.1M115.6 96h.1M115.6 87.1v8.9M115.6 81.8h12.4"/>
<path d="M115.6 80h12.4M128 81.8h.1M128 80h.1M142.2 99.6h.1M142.2 83.6h.1M142.2 85.3h.1M142.2 99.6h8.9M142.2 83.6h8.9M142.2 85.3h8.9M142.2 87.1h8.9M142.2 88.9h8.9M142.2 90.7h8.9"/>
<path d="M144 94.2h.1M144 96h.1M144 94.2h7.1M144 96h7.1M151.1 87.1h.1M151.1 88.9h.1M151.1 90.7h.1M238.3 88.9h.1M238.3 90.7h.1M238.3 88.9h10.6M238.3 90.7h10.6M12.4 113.8h.1"/>
<path d="M12.4 110.2h.1M12.4 119.1h.1M12.4 113.8h8.9M12.4 110.2v3.6M12.4 119.1v7.1M16 117.3h.1M16 113.8h.1M16 117.3h5.3M16 113.8v3.5M19.6 115.6h.1M19.6 115.6h1.7M40.9 113.8h.1"/>
<path d="M40.9 117.3h.1M40.9 113.8h10.7M40.9 117.3v1.8M46.2 110.2h.1M46.2 119.1h.1M46.2 113.8h.1M46.2 110.2v3.6M46.2 119.1v7.1M60.5 113.8h.1M60.5 113.8h3.5M74.7 113.8h.1M74.7 113.8h3.5"/>
<path d="M126.2 103.1h.1M126.2 103.1v1.8h24.9M144 104.9h.1M144 106.7h.1M144 115.6h.1M144 104.9v1.8M144 112v3.6M151.1 108.5h.1M151.1 110.2h.1M151.1 113.8h.1M151.1 106.7v14.2M40.9 124.5h.1"/>
<path d="M40.9 124.5h5.3M46.2 124.5h.1M151.1 120.9h.1M256 136.9h.1M256 136.9h14.3M259.6 138.7h.1M259.6 138.7h10.7M30.2 151.1h.1M30.2 149.4h.1M30.2 147.6h.1M30.2 151.1h3.6M30.2 149.4h3.6"/>
<path d="M30.2 147.6h5.4M53.3 149.4h.1M53.3 151.1h.1M53.3 156.5h.1M53.3 151.1h16M53.3 149.4v1.7M53.3 156.5h16v3.5M58.7 151.1h.1M58.7 156.5h.1M64 151.1h.1M64 156.5h.1M188.5 149.4h.1"/>
<path d="M188.5 149.4h12.4M199.1 149.4h.1M199.1 158.2h.1M199.1 149.4v1.7M199.1 158.2v1.8M206.2 149.4h.1M206.2 149.4h5.4M211.6 149.4h.1M211.6 149.4v19.5M259.6 140.5h.1M259.6 140.5h10.7M69.3 160h.1"/>
<path d="M188.5 160h.1M188.5 160h12.4M199.1 160h.1M206.2 160h.1M206.2 160h5.4M211.6 160h.1"/>
</g>
<g fill="#f0f" stroke="#f0f" stroke-width=".17">
<circle cx="60.4" cy="46.2" r=".32"/>
<circle cx="16" cy="113.8" r=".32"/>
<circle cx="46.2" cy="124.4" r=".32"/>
<circle cx="46.2" cy="113.8" r=".32"/>
<circle cx="275.6" cy="24.9" r=".32"/>
<circle cx="282.7" cy="35.5" r=".32"/>
<circle cx="58.7" cy="151.1" r=".32"/>
<circle cx="64" cy="151.1" r=".32"/>
<circle cx="58.7" cy="156.4" r=".32"/>
<circle cx="64" cy="156.4" r=".32"/>
<circle cx="199.1" cy="160" r=".32"/>
<circle cx="211.6" cy="160" r=".32"/>
<circle cx="199.1" cy="149.3" r=".32"/>
<circle cx="151.1" cy="108.4" r=".32"/>
<circle cx="151.1" cy="110.2" r=".32"/>
<circle cx="151.1" cy="113.8" r=".32"/>
<circle cx="238.2" cy="64" r=".32"/>
<circle cx="238.2" cy="67.5" r=".32"/>
<circle cx="238.2" cy="69.3" r=".32"/>
<circle cx="238.2" cy="71.1" r=".32"/>
<circle cx="144" cy="104.9" r=".32"/>
<circle cx="104.9" cy="94.2" r=".32"/>
<circle cx="115.5" cy="94.2" r=".32"/>
</g>
<g font-size="4.2">
<text x="29.4" y="3.8">5</text>
<text x="88.1" y="3.8">4</text>
<text x="146.9" y="3.8">3</text>
<text x="205.7" y="3.8">2</text>
<text x="264.5" y="3.8">1</text>
<text x="0" y="29.8">D</text>
<text x="293.9" y="29.8">D</text>
<text x="0" y="81.7">C</text>
<text x="293.9" y="81.7">C</text>
<text x="0" y="133.7">B</text>
<text x="293.9" y="133.7">B</text>
<text x="0" y="185.6">A</text>
<text x="293.9" y="185.6">A</text>
</g>
<g font-size="1.6" fill="#000080">
<text x="179.4" y="11.8">LED1</text>
<text x="170.7" y="13">R1</text>
<text x="170.7" y="20.3">1K</text>
<text x="181" y="21.7">LED</text>
<text x="255.5" y="18.5">U1</text>
<text x="277.4" y="26.3">C1</text>
<text x="277.4" y="29.9">30P</text>
<text x="284.5" y="26.3">C2</text>
<text x="284.5" y="29.9">30P</text>
<text x="255.7" y="30.6">TJA1050</text>
<text x="8.3" y="39.8">J1</text>
<text x="35" y="41.6">U2</text>
<text x="8.6" y="51.9">USB_TypeB</text>
<text x="35.2" y="51.9">USBLC6-2SC6</text>
<text x="80" y="61.9">R2</text>
<text x="80" y="63.7">4.7K</text>
<text x="91.9" y="64.7">U7</text>
<text x="156.5" y="60.1">U5</text>
<text x="69.3" y="72.6">C15</text>
<text x="69.3" y="74.3">1uF</text>
<text x="85.3" y="90.3">CP2102_1</text>
<text x="27.9" y="111">U6</text>
<text x="51.6" y="113.5">R4</text>
<text x="58.7" y="113.5">1K</text>
<text x="62.1" y="109.6">LED2</text>
<text x="145.8" y="108.1">C5</text>
<text x="145.8" y="111.7">104</text>
<text x="8.9" y="118.8">226</text>
<text x="10.7" y="115.2">C6</text>
<text x="48" y="115.2">C7</text>
<text x="48" y="118.8">226</text>
<text x="63.7" y="119.5">LED_PWR</text>
<text x="156.5" y="118.8">STM32F103_48</text>
<text x="28.1" y="121.3">RT9193-33</text>
<text x="42.7" y="120.6">C8</text>
<text x="42.7" y="124.1">103</text>
<text x="276.5" y="127.8">P1</text>
<text x="23.1" y="144.7">J2</text>
<text x="199.1" y="149">C9</text>
<text x="204.5" y="149">30P</text>
<text x="276.5" y="147.4">DB9_Male</text>
<text x="20.1" y="155.1">HEADER3</text>
<text x="53.3" y="152.6">C10</text>
<text x="58.7" y="152.6">C11</text>
<text x="64" y="152.6">C12</text>
<text x="69.3" y="152.6">C13</text>
<text x="193.8" y="154.3">Y1</text>
<text x="53.3" y="156.1">104</text>
<text x="58.7" y="156.1">104</text>
<text x="64" y="156.1">104</text>
<text x="69.3" y="156.1">104</text>
<text x="192" y="156.1">XTAL</text>
<text x="199.1" y="159.7">C14</text>
<text x="204.5" y="159.7">30P</text>
</g>
<g font-size="1.6" fill="#f00">
<text x="158.6" y="15.7">LED</text>
<text x="240.4" y="21">CANTX1</text>
<text x="270.6" y="22.6">CAN1_H</text>
<text x="240.4" y="26.3">CANRX1</text>
<text x="270.6" y="24.3">CAN1_L</text>
<text x="50.1" y="43.9">USB_D-</text>
<text x="50.1" y="47.5">USB_D+</text>
<text x="78.6" y="68.8">REGIN_2102</text>
<text x="80.4" y="67">RST_2102</text>
<text x="78.6" y="74.1">USB_D+</text>
<text x="78.6" y="72.3">USB_D-</text>
<text x="117.7" y="81.2">COM_MCU_TX</text>
<text x="117.7" y="79.5">COM_MCU_RX</text>
<text x="142.6" y="83.2">CANRX1</text>
<text x="142.6" y="85">CANTX1</text>
<text x="142.6" y="86.8">TMS</text>
<text x="142.6" y="88.6">TCK</text>
<text x="240.4" y="88.3">COM_MCU_TX</text>
<text x="142.6" y="90.3">LED</text>
<text x="144.4" y="93.7">OSC_IN</text>
<text x="144.4" y="95.5">OSC_OUT</text>
<text x="240.4" y="90.1">COM_MCU_RX</text>
<text x="259.9" y="139.9">CAN1_L</text>
<text x="259.9" y="138.1">CAN1_H</text>
<text x="30.6" y="149">TCK</text>
<text x="188.8" y="148.8">OSC_IN</text>
<text x="30.6" y="150.8">TMS</text>
<text x="188.8" y="159.5">OSC_OUT</text>
</g>
<g font-size="1.6">
<text x="231.2" y="21">VCC_5</text>
<text x="252.2" y="21">1</text>
<text x="252.2" y="22.7">2</text>
<text x="266.2" y="22.7">7</text>
<text x="266.2" y="21">8</text>
<text x="252.2" y="24.5">3</text>
<text x="252.2" y="26.3">4</text>
<text x="266.2" y="26.3">5</text>
<text x="266.2" y="24.5">6</text>
<text x="19.6" y="37">VBUS</text>
<text x="17.2" y="42.3">1</text>
<text x="17.2" y="44.1">2</text>
<text x="17.2" y="45.8">3</text>
<text x="17.2" y="47.6">4</text>
<text x="31.7" y="44.1">1</text>
<text x="31.7" y="45.8">2</text>
<text x="31.7" y="47.6">3</text>
<text x="45.7" y="47.6">4</text>
<text x="45.7" y="45.8">5</text>
<text x="45.7" y="44.1">6</text>
<text x="58.7" y="42.3">VBUS VCC_5</text>
<text x="76.5" y="56.6">VCC_5</text>
<text x="236.5" y="58.3">VCC_3.3</text>
<text x="153.5" y="63.6">10</text>
<text x="153.5" y="65.4">11</text>
<text x="234.2" y="63.6">1</text>
<text x="76.5" y="71.5">VCC_5</text>
<text x="88.6" y="69">7</text>
<text x="88.6" y="70.7">8</text>
<text x="88.6" y="67.2">9</text>
<text x="111.5" y="67.2">6</text>
<text x="111.5" y="70.7">11</text>
<text x="111.5" y="69">12</text>
<text x="153.5" y="67.2">12</text>
<text x="153.5" y="69">13</text>
<text x="153.5" y="70.7">14</text>
<text x="234.2" y="67.2">24</text>
<text x="234.2" y="69">36</text>
<text x="234.2" y="70.7">48</text>
<text x="87.7" y="76.1">10</text>
<text x="87.7" y="77.9">13</text>
<text x="88.6" y="74.3">4</text>
<text x="88.6" y="72.5">5</text>
<text x="111.5" y="74.3">1</text>
<text x="111.5" y="72.5">2</text>
<text x="111.5" y="77.9">27</text>
<text x="111.5" y="76.1">28</text>
<text x="153.5" y="72.5">15</text>
<text x="153.5" y="74.3">16</text>
<text x="153.5" y="76.1">17</text>
<text x="153.5" y="77.9">29</text>
<text x="234.2" y="77.9">18</text>
<text x="234.2" y="74.3">9</text>
<text x="87.7" y="79.6">14</text>
<text x="87.7" y="81.4">15</text>
<text x="87.7" y="83.2">16</text>
<text x="111.5" y="83.2">24</text>
<text x="111.5" y="81.4">25</text>
<text x="111.5" y="79.6">26</text>
<text x="153.5" y="81.4">31</text>
<text x="153.5" y="83.2">32</text>
<text x="153.5" y="79.6">30</text>
<text x="234.2" y="79.6">19</text>
<text x="234.2" y="83.2">39</text>
<text x="87.7" y="85">17</text>
<text x="87.7" y="86.7">18</text>
<text x="111.5" y="86.7">3</text>
<text x="111.5" y="85">23</text>
<text x="153.5" y="85">33</text>
<text x="153.5" y="86.7">34</text>
<text x="153.5" y="88.5">37</text>
<text x="234.2" y="85">40</text>
<text x="234.2" y="86.7">41</text>
<text x="234.2" y="88.5">42</text>
<text x="95.6" y="91.9" transform="rotate(-90 95.6 91.9)">19</text>
<text x="97.4" y="91.9" transform="rotate(-90 97.4 91.9)">20</text>
<text x="99.2" y="91.9" transform="rotate(-90 99.2 91.9)">21</text>
<text x="101" y="91.9" transform="rotate(-90 101 91.9)">22</text>
<text x="102.8" y="91.9" transform="rotate(-90 102.8 91.9)">29</text>
<text x="104.5" y="91.9" transform="rotate(-90 104.5 91.9)">30</text>
<text x="153.5" y="90.3">38</text>
<text x="154.4" y="93.9">5</text>
<text x="154.4" y="95.6">6</text>
<text x="234.2" y="95.6">21</text>
<text x="234.2" y="90.3">43</text>
<text x="234.2" y="92.1">45</text>
<text x="234.2" y="93.9">46</text>
<text x="124.5" y="101">VCC_3.3</text>
<text x="153.5" y="99.2">44</text>
<text x="153.5" y="101">20</text>
<text x="234.2" y="97.4">22</text>
<text x="234.2" y="99.2">25</text>
<text x="234.2" y="101">26</text>
<text x="153.5" y="106.3">23</text>
<text x="154.4" y="104.5">7</text>
<text x="234.2" y="102.7">27</text>
<text x="234.2" y="104.5">28</text>
<text x="10.7" y="108.1">VCC_5</text>
<text x="24.6" y="113.4">1</text>
<text x="36.8" y="113.4">5</text>
<text x="44.5" y="108.1">VCC_3.3</text>
<text x="153.5" y="108.1">35</text>
<text x="153.5" y="109.9">47</text>
<text x="154.4" y="113.4">8</text>
<text x="234.2" y="108.1">2</text>
<text x="234.2" y="111.6">3</text>
<text x="234.2" y="113.4">4</text>
<text x="24.6" y="115.2">2</text>
<text x="24.6" y="117">3</text>
<text x="36.8" y="117">4</text>
<text x="273.5" y="129.4">5</text>
<text x="273.5" y="131.2">9</text>
<text x="273.5" y="133">4</text>
<text x="273.5" y="134.7">8</text>
<text x="273.5" y="136.5">3</text>
<text x="273.5" y="138.3">7</text>
<text x="273.5" y="140.1">2</text>
<text x="273.5" y="141.9">6</text>
<text x="273.5" y="143.6">1</text>
<text x="51.6" y="147.2">VCC_3.3</text>
<text x="229.9" y="196.9">Title</text>
<text x="229.9" y="202.2">Size</text>
<text x="231.7" y="204">A3</text>
<text x="237" y="202.2">Document Number</text>
<text x="237" y="204">&lt;Doc&gt;</text>
<text x="237" y="198.6">&lt;Title&gt;</text>
<text x="288.6" y="202.2">Rev</text>
<text x="290.4" y="204">&lt;RevCode&gt;</text>
<text x="229.9" y="207.5">Date:</text>
<text x="239.2" y="207.5">Saturday, March 18, 2017</text>
<text x="265.5" y="207.5">Sheet</text>
<text x="274.4" y="207.5">1</text>
<text x="279.7" y="207.5">of</text>
<text x="285" y="207.5">1</text>
</g>
<g font-size="1.6" fill="#004080">
<text x="255.2" y="22.1">TXD</text>
<text x="255.2" y="23.8">GND CANH</text>
<text x="263" y="22.1">S</text>
<text x="255.2" y="25.6">VCC</text>
<text x="255.2" y="27.4">RXD</text>
<text x="259.8" y="25.6">CANL</text>
<text x="261.1" y="27.4">Vref</text>
<text x="10.8" y="43.4">VBUS</text>
<text x="13" y="46.9">D+</text>
<text x="13.4" y="45.2">D-</text>
<text x="34.7" y="45.2">I/O11 I/O12</text>
<text x="34.7" y="46.9">GND VBUS</text>
<text x="11.6" y="48.7">GND</text>
<text x="34.7" y="48.7">I/O21 I/O22</text>
<text x="157.4" y="64.7">PA0-WKUP/USART2_CTS/ADC12_IN0/TIM2_CH1_ETR</text>
<text x="227.9" y="64.7">VBAT</text>
<text x="91.6" y="70.1">REGIN</text>
<text x="91.6" y="71.8">VBUS</text>
<text x="91.6" y="68.3">RST</text>
<text x="101.7" y="71.8">SUSPEND</text>
<text x="101.7" y="70.1">SUSPEND</text>
<text x="106" y="68.3">VDD</text>
<text x="157.4" y="66.5">PA1/USART2_RTS/ADC12_IN1/TIM2_CH2</text>
<text x="157.4" y="68.3">PA2/USART2_TX/ADC12_IN2/TIM2_CH3</text>
<text x="157.4" y="70.1">PA3/USART2_RX/ADC12_IN3/TIM2_CH4</text>
<text x="157.4" y="71.8">PA4/SPI1_NSS/USART2_CK/ADC12_IN4</text>
<text x="226.9" y="68.3">VDD_1</text>
<text x="226.9" y="70.1">VDD_2</text>
<text x="226.9" y="71.8">VDD_3</text>
<text x="91.6" y="75.4">D+</text>
<text x="91.6" y="73.6">D-</text>
<text x="91.6" y="77.2">NC10</text>
<text x="105.9" y="75.4">DCD</text>
<text x="106.1" y="77.2">DTR</text>
<text x="107.7" y="73.6">RI</text>
<text x="157.4" y="73.6">PA5/SPI1_SCK/ADC12_IN5</text>
<text x="157.4" y="75.4">PA6/SPI1_MISO/ADC12_IN6/TIM3_CH1/TIM1_BKIN</text>
<text x="157.4" y="77.2">PA7/SPI1_MOSI/ADC12_IN7/TIM3_CH2/TIM1_CH1N</text>
<text x="227.6" y="75.4">VDDA</text>
<text x="91.6" y="79">NC13</text>
<text x="91.6" y="80.7">NC14</text>
<text x="91.6" y="82.5">NC15</text>
<text x="106" y="82.5">RXD</text>
<text x="106" y="79">DSR</text>
<text x="106.2" y="80.7">TXD</text>
<text x="157.4" y="82.5">PA10/USART1_RX/TIM1_CH3</text>
<text x="157.4" y="79">PA8/USART1_CK/TIM1_CH1/MCO</text>
<text x="157.4" y="80.7">PA9/USART1_TX/TIM1_CH2</text>
<text x="202.6" y="79">PB0/ADC12_IN8/TIM3_CH3/TIM1_CH2N</text>
<text x="202.6" y="80.7">PB1/ADC12_IN9/TIM3_CH4/TIM1_CH3N</text>
<text x="91.6" y="84.3">NC16</text>
<text x="91.6" y="86.1">NC17</text>
<text x="91.6" y="87.8">NC18</text>
<text x="96.8" y="88" transform="rotate(-90 96.8 88)">NC19</text>
<text x="98.6" y="88" transform="rotate(-90 98.6 88)">NC20</text>
<text x="100.3" y="88" transform="rotate(-90 100.3 88)">NC21</text>
<text x="102.1" y="88" transform="rotate(-90 102.1 88)">NC22</text>
<text x="103.9" y="88" transform="rotate(-90 103.9 88)">GND1</text>
<text x="105.7" y="88" transform="rotate(-90 105.7 88)">GND2</text>
<text x="105.8" y="87.8">GND</text>
<text x="106.2" y="86.1">CTS</text>
<text x="106.2" y="84.3">RTS</text>
<text x="157.4" y="84.3">PA11/USART1_CTS/CANRX/TIM1_CH4/USBDM</text>
<text x="157.4" y="86.1">PA12/USART1_RTS/CANTX/TIM1_ETR/USBDP</text>
<text x="157.4" y="87.8">PA13/JTMS/SWDIO</text>
<text x="157.4" y="89.6">PA14/JTCK/SWCLK</text>
<text x="198.3" y="84.3">PB3/JTDO/TRACESWO/TIM2_CH2/SPI1_SCK</text>
<text x="201.8" y="87.8">PB5/I2C1_SMBAL/TIM3_CH2/SPI1_MOSI</text>
<text x="205.4" y="86.1">PB4/JNTRST/TIM3_CH1/SPI1_MISO</text>
<text x="211.6" y="89.6">PB6/I2C1_SCL/USART1_TX</text>
<text x="157.4" y="91.4">PA15/JTDI/TIM2_CH1_ETR/SPI1_NSS</text>
<text x="157.4" y="95">PD0-OSC_IN</text>
<text x="211.2" y="91.4">PB7/I2C1_SDA/USART1_RX</text>
<text x="215.2" y="93.2">PB8/I2C1_SCL/CANRX</text>
<text x="215.2" y="95">PB9/I2C1_SDA/CANTX</text>
<text x="157.4" y="100.3">BOOT0</text>
<text x="157.4" y="96.7">PD1-OSC_OUT/CANTX</text>
<text x="219.4" y="100.3">PB12/TIM1_BKIN</text>
<text x="220" y="96.7">PB10/TIM2_CH3</text>
<text x="220" y="98.5">PB11/TIM2_CH4</text>
<text x="157.4" y="105.6">NRST</text>
<text x="157.4" y="107.4">VSS_1</text>
<text x="157.4" y="102.1">PB2/BOOT1</text>
<text x="218.8" y="102.1">PB13/TIM1_CH1N</text>
<text x="218.8" y="103.8">PB14/TIM1_CH2N</text>
<text x="218.8" y="105.6">PB15/TIM1_CH3N</text>
<text x="157.4" y="109.2">VSS_2</text>
<text x="157.4" y="111">VSS_3</text>
<text x="217.1" y="109.2">PC13-TAMPER-RTC</text>
<text x="219.8" y="112.7">PC14-OSC32_IN</text>
<text x="27.6" y="114.5">IN</text>
<text x="27.6" y="116.3">GND</text>
<text x="27.6" y="118.1">EN</text>
<text x="31.3" y="114.5">OUT</text>
<text x="32.4" y="118.1">NC</text>
<text x="157.4" y="114.5">VSSA</text>
<text x="218" y="114.5">PC15-OSC32_OUT</text>
<text x="23.1" y="148.3">1</text>
<text x="23.1" y="150.1">2</text>
<text x="23.1" y="151.8">3</text>
</g>
</svg>
